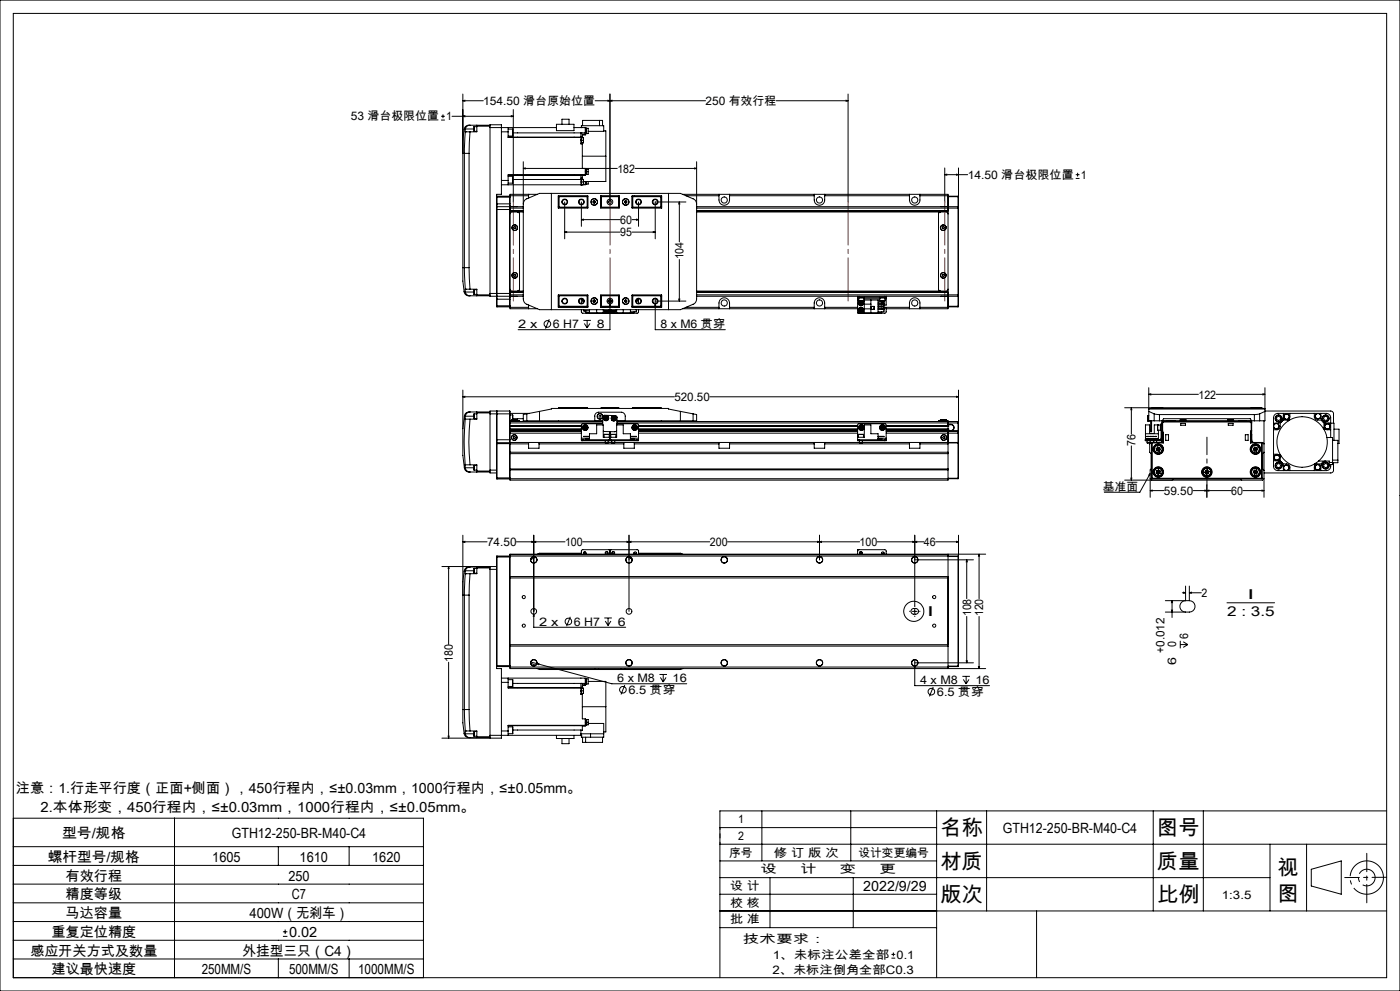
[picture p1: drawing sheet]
<svg xmlns="http://www.w3.org/2000/svg" width="420mm" height="297mm" viewBox="0 0 420 297" stroke-linecap="round" stroke-linejoin="round" font-family="sans-serif">
<g fill="none" stroke="#000" stroke-width=".3">
<path d="M0 0h420v297h-420zM4 4h412v289h-412zM132.3 36h1.2M132.3 34.9h1.2M132.9 34.3v1.1M135.6 34.9h18.4M138.9 30.2l.6-.1v.2zM138.9 34.9l.6-.2v.3zM138.9 30.2h6.1M138.9 28.2v52M139.2 38.8l-.3 3.1v4.1h.4M139.2 38.8h.4"/>
<path d="M139.6 38.8v.7M139.6 39.5l-.3 6.5M139.6 39.5h.1M139.6 39.5h1.4M139.6 38.7v.1M139.6 38.7h2.6M141 37.5a1.5 1.5 0 0 0-1.8 1.3M141 39.5l-.3 6.5M141 37.5a1.37 1.37 0 0 0-1.4 1.2M141 37.5h6M142.2 38v1.4M142.2 38h.9"/>
<path d="M142.2 39.4h.9M143.1 37.5v.3M143.1 37.8v1.7h-2.1M143.1 37.8h3.9M147 38.2v-.8h3.4v20.8h-1.4v30.6M147 38.2v49.7M147 38.2h19.9M150.4 39.5h2M152.4 39.5v1.7h22.1v1.7h-.2M152.4 38.2v1.3M152.4 38.7h1.4M153.4 34.7l.6 .2-.6 .1z"/>
<path d="M153.8 38.7v2.1M153.8 39.8h21.8M154 32.8v27.7M166.9 37.2h5.3v2h-5.3zM168.6 37.2v-1.5h2.1v1.5M172.2 38.2h3.4v1.6M174.3 39.8h.1M174.3 39.8v1.3M174.3 38.2h.1M174.4 38.2v-.5h6.7v1.7h-4.6M174.8 37.7v-1.6h6v1.6M175.6 39.8v.4"/>
<path d="M175.6 38.4h.3v1.7M175.7 38.4l-.1 1.7M175.9 38.4h.6v1.6l-.8 .1M179.8 36.1v1.6M181.1 39.2h.7v7.6M182.4 30.1l.6 .1-.6 .1zM183 30.2l.6-.1v.2zM183 28.2v32.3M211.7 30.2h-33.2M232.9 30.2h21.5M253.8 30.1l.6 .1-.6 .1zM254.4 28.2v32.3"/>
<path d="M139.3 46h1.4M139.3 46v34.2M140.7 46v34.2M149 59.1h4M149.1 58.8v3.1M149.1 58.8h3.8M149.1 58.8l-.1 .1M150.4 54.1h2M152.4 54.1v1.3M152.4 40.8h1.4M152.4 54.9h1.4M152.4 52.8h1.4"/>
<path d="M152.4 52.5h23.2M152.4 41.1h21.9M152.9 58.8v3.1M152.9 58.8l.1 .1M153 58.7h5.6M153.8 52.8v2.1M153.8 53.8h20.5M157 50.5l.6-.2v.3zM157 48.5v41.5l.7 1 4.2 1.8h42.2l4.4-2 .5-1.2v-41.1M157 50.5h28.2M158.6 58.2v1.1M161.2 58.2h-8.2v3.7"/>
<path d="M165.4 58v34.8M167.5 58.7h8.9v3.6h-8.9zM167.6 58.8v3.5M167.6 58.8h8.8M167.6 58.8l.1 .1M167.7 58.9v3.2M167.7 58.9h8.4M174.3 41.1v.9M174.3 42v1.1h.4M174.3 52.5h.1M174.3 52.5v1.3M174.3 53.8v1.6"/>
<path d="M174.3 53.7h.2v1.7M174.3 55.4h.1M174.3 42h.7M174.3 53.4h.4M174.3 41h.4M174.3 54.5h.7M174.5 41.3h.5v.7M174.5 53.8h.5v.7M174.7 42.8v.3M174.7 53.4v.4M174.7 41v.3M174.7 43.1v7.4"/>
<path d="M174.7 55.3v.1M174.7 46.8h7.1M175 42v.8h-.5M175 54.5v.8M175.6 50.5v2M175.6 50.6h.3v1.7l-23.5 .1v1.7M175.6 52.5l-.9 .1v.8M175.6 40.2h-.9v.8M175.6 40.2v.3h-.9M175.6 54.4v1h-25.2M175.6 51.5h.9M175.7 50.6v1.7"/>
<path d="M175.7 54.4l-.1 .8M175.9 50.7h.6v.8M175.9 54.4v.8M176.1 58.9v3.2M176.1 58.9l.2-.1v3.4l-.2-.1M176.5 51.5v.7h-.6M176.5 54.4v.8h-.8M180.2 58.7l.1 .1M180.2 58.7h5.6v3.6h-5.6zM180.2 58.8h5.6M180.3 58.8v3.4l.1-.1M180.3 58.8l.1 .1"/>
<path d="M180.4 58.9v3.2M180.4 58.9h5.2M181.8 46.8v7.6h-6.8M185.6 58.9l.1-.1v3.4l-.1-.1M185.6 58.9v3.2M189.6 58.7h8.9v3.6h-8.9zM189.6 58.8h8.8M189.8 58.9l-.1-.1v3.4l.1-.1M189.8 58.9v3.2M189.8 58.9h8.5M190.3 58.7v.1M190.5 50.5h18.5"/>
<path d="M198.3 58.9v3.2M198.4 58.8v3.5M198.4 58.8l-.1 .1M200.6 58v34.8M204.8 58.2h79.6v34.3h-18.5M205.8 58.7h9.9M208.4 50.3l.6 .2-.6 .1zM215.7 58.2a3.2 3.2 0 0 0 .4 2.9 1.6 1.6 0 0 0 1.8 .3 1.6 1.6 0 0 0 1-1.5v-1.7M218.9 58.7h25.4M244.3 58.2a3.2 3.2 0 0 0 .4 2.9 1.58 1.58 0 0 0 1.7 .3 1.58 1.58 0 0 0 1-1.5v-1.7M247.4 58.7h25.4M272.8 58.2a3.2 3.2 0 0 0 .5 2.9 1.58 1.58 0 0 0 1.7 .3 1.58 1.58 0 0 0 1-1.5v-1.7"/>
<path d="M276 58.7h8.4M283.4 52.3l.6-.1v.3zM283.4 52.3h6.9M283.4 50.3v10.2M284.4 58.8h3M284.4 58.9h3M286.9 52.2l.6 .1-.6 .2zM287.4 58.8v.1M287.4 58.9v3M287.5 50.3v11.8M322.7 53.5h1.1M322.7 52.3h1.1"/>
<path d="M323.3 51.8v1.1M149 62.8h4M149 61.1h4M149.1 61.9v26.9M149.1 61.9h3.8M149.1 61.9l-.1 .2M152.9 61.9v26.9M152.9 61.9l.1 .2M153 61.9v.2M153 62.1v.7M153 62.8v25.1M153 61.9h4"/>
<path d="M153 63.2h4M153 62.4h4M153.4 61.9h1.7M154.3 67.9l.5 .4-.2 .2h-.4l-.1-.3zM155.3 63.5l.3 .1 .3 .5v22.6l-.6 .5M157 63.5h-3.5l-.4 .2-.1 .4M157 61.1l.3-.9 .4-.5 4.2-1.7h42.2l4.1 1.7 .5 .5 .3 .9M167.5 61.9h.1M167.7 62.1l-.1 .1h8.8M167.7 62.1h8.4M169.4 69.6l.6-.2v.3zM169.4 60.5v11.1"/>
<path d="M169.4 69.6h16.7M174.4 65.8l.6-.1v.3zM174.4 60.5v7.3M174.4 65.8h11.7M178 60.4v.3M178 60.7l.3 .2M178.3 60.2l.3 .2M178.3 60.2l-.3 .2M178.5 60.7l-.2 .2M178.6 60.4l-.1 .3M180.2 62.2h5.6M180.4 62.1h5.2"/>
<path d="M187.4 60.4v.3M187.4 60.7l.3 .2M187.7 60.2l.3 .2M187.7 60.2l-.3 .2M188 60.4v.3M188 60.7l-.3 .2M189.6 65.8h2M189.6 69.6h7M189.8 62.1h8.5M191 65.7l.6 .1-.6 .2zM191.6 60.5v7.3M196 69.4l.6 .2-.6 .1z"/>
<path d="M198.3 62.1l.1 .1h-8.8M198.4 61.9h.1M203.8 60.5l.1 .6h-.3zM203.8 60.5v12M203.8 77.8v12.4M205.8 60.5h-9.2v11.1M209 63.5h75l.3 .2 .1 .4M209 61.9h78.4M209 63.2h75.4M209 62.4h78.4M282.1 63.5l-.3 .1-.2 .5v22.6l.5 .5M282.3 61.9h1.7"/>
<path d="M282.9 67.9l.4 .4-.2 .2h-.3zM287.4 62.4h.1M287.4 61.9v.5M287.4 61.9l.1 .2M287.4 62.4v26M287.5 62.1v.3M287.5 62.4v26M138.9 80.2v4l.3 3.2M138.9 80.2h.4M139.2 87.4a1.44 1.44 0 0 0 1.8 1.2M139.3 80.2l.3 6.5M139.3 80.2h1.4"/>
<path d="M139.6 87.3l-.4 .1M139.6 87.3v.2M139.6 86.7h.1M139.6 86.7h1.4M139.6 86.7v.6M139.6 87.5a1.36 1.36 0 0 0 1.4 1.1M139.6 87.5h2.6M140.7 80.2l.3 6.5M141 86.7h2.1v1.7M141 88.6h6M142.2 86.8v1.4M142.2 86.8h.9"/>
<path d="M142.2 88.2h.9M143.1 88.4v.2M143.1 88.4h3.9M147 87.9v.9h2M147 87.9h6M149 88.8v.9M149 89.7l.1 2.3M149 88.7l.1 .1M149 89.7h4M149 91.6h4M149.1 88.8v3.2M149.1 88.8h3.8"/>
<path d="M149.1 92h3.8M152.9 88.8v3.2M153 86.7l.5 .5h3.5M153 88.7v.1M153 87.9v.8M153 88.8v3.7h8.2M153 87.5h4M153 88.8h4M153 92.1h5.6M153 88.4h4M153 88.7l-.1 .1M153 91.9l-.1 .1"/>
<path d="M153 87.6h4M153.4 88.8h.1M153.5 88.8h1.6M154.1 82.4l.2-.2 .4 .1v.3l-.2 .2-.3-.1zM155.1 88.8h.1M158.6 91.4v1.1M164.8 95.7l-1.1 2.8M167.5 88.8h.1M167.5 88.4h8.9v3.6h-8.9zM167.6 88.4v3.6M167.6 92h8.8M167.7 88.6h8.4"/>
<path d="M167.7 91.8h8.4M167.7 88.6v3.2M167.7 91.8l-.1 .2M174.4 92.8v.7l.4 .4 8-.1M174.4 89.5v1.4M174.8 90.2h.1M174.8 90.2h.3zM174.8 89.6v.6M175 96h2.3M175 92.8l.1 .4h1.7M175 92.8l.1 .2M175.1 92h.1"/>
<path d="M175.1 90.3v.2M175.2 93.2h.4M175.3 96.9l.8 1.4M175.8 92h.1M175.8 93.2v.5h1M176.1 88.6v3.2M176.1 88.6l.2-.1v3.5l-.2-.2M176.1 96v2.3M176.4 88.5h-8.8l.1 .1M176.8 92.8v1h12.3v-1M177 96.9l-.9 1.4M178 90.1v.3"/>
<path d="M178 90.4l.3 .2M178.3 89.9l.3 .2M178.3 89.9l-.3 .2M178.5 90.4l-.2 .2M178.6 90.1l-.1 .3M179 92.8v1M180.2 88.4h5.6v3.6h-5.6zM180.2 92h5.6M180.2 88.5h5.6M180.3 92h-.1M180.4 88.6l-.1-.1v3.5M180.4 88.6h5.2"/>
<path d="M180.4 91.8h5.2M180.4 88.6v3.2M180.4 91.8l-.1 .2M180.7 92h.1M180.9 92h.1M181 92.8v1M181.1 93.1h1.5M181.1 92.8v.3M181.4 92h.1M181.7 93.1l.2 .2M181.9 93.1v.2M182.2 93.1l.1 .1"/>
<path d="M182.3 93.2l-.4 .1M182.3 93.1v.1M182.6 90.2h.1M182.6 90.4l.1 .2M182.6 93.1h.1M182.6 90v.2M182.6 92.8v.3M182.7 89.9h.6M182.8 92.8a.78 .78 0 0 1-.7 .8 .78 .78 0 0 1-.8-.5M183 91.1l.1 .6h-.3zM183 89.4v9.4h-27.6M183.4 93.1h.1"/>
<path d="M183.4 90.2h.1M183.4 93.1h1.5M183.4 90v.2M183.4 92.8v.3M183.4 90.4l-.1 .2M183.7 93.1l.3 .2M184 93.1v.2M184.3 93.1l-.3 .2M184.6 92h.1M184.7 93.1a.75 .75 0 0 1-.9 .5 .75 .75 0 0 1-.6-.8 .76 .76 0 0 0 .6 .8 .76 .76 0 0 0 .9-.5M184.9 93.1h.1M184.9 92.8v.3"/>
<path d="M185 92.8v1M185.1 92h.1M185.6 88.6l.1-.1v3.5l-.1-.2M185.6 88.6v3.2M187 92.8v1M187.4 90.1v.3M187.4 90.4l.3 .2M187.7 89.9l.3 .2M187.7 89.9l-.3 .2M188 90.1v.3M188 90.4l-.3 .2M189.6 88.4h8.9v3.6h-8.9z"/>
<path d="M189.6 92h8.8M189.6 88.5h8.8l-.1 .1M189.8 88.6l-.1-.1v3.5l.1-.2M189.8 88.6h8.5M189.8 91.8h8.5M189.8 88.6v3.2M190.2 92h.1M190.2 93.4v.3h-1.1M190.3 92h.1M190.9 90.2h.3M190.9 92h.1M190.9 92.8v.6h-1.8"/>
<path d="M190.9 92.8v.2M191.2 90.2h.1M191.2 89.6v.6M191.6 92.8v.7l-.4 .4-8-.1M191.6 89.5v1.4M196.6 91.1l.1 .6h-.3zM196.6 89.4v9.4h21M196.6 90.2h9.2M198.3 88.6v3.2M198.3 91.8l.1 .2M198.4 88.4v3.6M198.4 88.8h.1"/>
<path d="M203.6 89.6h.3l-.1 .6zM204.8 92.5h52.5M205.8 92.1h9.9M209 87.5h75.4M209 88.8h78.4M209 88.4h78.4M209 87.6h75.4M215.7 92.5a3.2 3.2 0 0 1 .4-2.8 1.58 1.58 0 0 1 1.8-.4 1.58 1.58 0 0 1 1 1.5v1.7M218.9 92.1h25.4M244.3 92.5a3.2 3.2 0 0 1 .4-2.8 1.56 1.56 0 0 1 1.7-.4 1.56 1.56 0 0 1 1 1.5v1.7M247.4 92.1h9.9M257.3 89.1h.4"/>
<path d="M257.3 89.1v.4M257.3 89.5v4.3h6.1v-3.9h-4.2M257.3 88.8v.3M257.3 89.9h.3M257.3 89.5h.3M257.6 89.1v.2h1.7v-.2M257.6 90.2h1M257.6 89.3v.9M257.7 88.8v.3M257.7 89.1h7.7M257.9 91l.3 .3M257.9 92.7l.1 .4"/>
<path d="M257.9 92.7l.4 .1M257.9 90.2a.77 .77 0 0 0-.3 1 .77 .77 0 0 0 1 .4 .77 .77 0 0 0 .4-1M257.9 90.6v.4M257.9 90.6l.4 .3M258 93.1l.3 .2M258 90.2a.75 .75 0 0 0-.4 1 .75 .75 0 0 0 1 .3 .75 .75 0 0 0 .4-.9M258.2 92.4l.4 .2M258.2 92.4l-.3 .3M258.2 92.4l.1 .9M258.3 90.9l.3 .2M258.3 90.9l-.1 .4M258.3 92.8l.4 .2"/>
<path d="M258.3 92.8l-.3 .3M258.3 90.4l-.4 .2M258.3 90.4l.4 .3M258.3 90.4v.5M258.6 90.2l.4 .4M258.6 90.2h.6M258.6 92.6l.1 .4M258.6 92.6l-.3 .2M258.6 91.1l-.4 .2M258.7 90.7l-.1 .4M258.7 90.7l-.8 .3M258.7 93l-.4 .3"/>
<path d="M259.2 89.3v.9M259.2 89.5h4.7M259.3 89.9v3.9M259.3 92.6h2M259.3 91.2h2M261.3 89.9v3.9M261.3 91.8h1v.9h-1zM261.4 91.9h.8v.8h-.8M263.4 90.6h1.8v.4M263.4 91.3h1.8v.4h-1.8M263.4 92h1.8v.4h-1.8M263.4 92.7h1.8"/>
<path d="M263.4 91h1.8M263.4 90h.5M263.8 89.1v.2h1.7M263.9 90.2h.1M263.9 90.2h.8M263.9 89.3v.9M264.5 92.4v.3l.3-.2 .4 .2M264.5 90.2v.4M264.5 91.7v.3M264.5 93.4v.3h-1.1M264.7 90.6h.3M264.7 90.2h.8"/>
<path d="M264.8 92.5h.1M265.2 91a.35 .35 0 0 1-.4 .2 .35 .35 0 0 1-.3-.2v.3M265.2 90.8v.2M265.2 92.8v.2M265.2 92.3h.7v1.2l-.4 .4-8-.1M265.2 92.7v.7h-1.8M265.2 92.1h7.6M265.4 89.1h.5M265.4 88.8v.3M265.5 89.3v.9M265.5 89.5h.4M265.6 89.1l-.1 .2"/>
<path d="M265.9 89.1v.4M265.9 88.8v.3M265.9 89.5v1.9h-.7M272.8 92.5a3.2 3.2 0 0 1 .5-2.8 1.56 1.56 0 0 1 1.7-.4 1.56 1.56 0 0 1 1 1.5v1.7M276 92.1h8.4M282.3 88.8h.1M282.3 88.8h1.7M282.7 82.4l.2-.2 .3 .1 .1 .3-.3 .2zM284 88.8h.1M284.4 86.7l-.4 .5h-75M284.4 91.8h3M284.4 92h3"/>
<path d="M287.4 88.4h.1M287.4 88.4v.4M287.4 91.8h.1M287.4 91.8v.2M287.4 88.8v3M287.5 88.4v.2M287.5 88.6l-.1 .2M287.5 91.8l-.1 .2M287.5 88.6v3.2M138.9 118.9l.6-.1v.3zM138.9 116.9v11.6M138.9 118.9h63.4"/>
<path d="M212.9 118.9h74.6M286.9 118.8l.6 .1-.6 .2zM287.5 116.9v26.4M344.6 118.2l.6-.2v.4zM344.6 116.2v9.9M344.6 118.2h14.9M364.8 118.2h14.7M378.9 118l.6 .2-.6 .2zM379.5 116.2v9.9h-1.6M138.9 128.5v8l.4 3.7M139.3 124.7h.1M139.3 124.7l.3 .1"/>
<path d="M139.3 124.7l-.4 3.8M139.6 125.6a74.7 74.7 0 0 0 0 13.7M139.6 125.6h1.4M139.6 139.3v.9M139.6 124.8v.8M139.6 124.7v.1M139.6 124.7h2.6M141 123.5h-.2a1.43 1.43 0 0 0-1.5 1.2M141 125.6a66.6 66.6 0 0 0 0 13.7M141 139.3h-1.4M141 123.5a1.44 1.44 0 0 0-1.4 1.2M141 139.3h2.1v1.9"/>
<path d="M141 123.5h6M142.2 124.7v.8M142.2 139.5v.7M142.2 124v.7M142.2 139.5v1.4M142.2 124v1.5M142.2 139.5h.9M142.2 124h.9M142.2 125.5h.9M143.1 123.5v.3M143.1 123.8h3.9M143.1 123.8v1.8h-2.1"/>
<path d="M147 124h6M147 124v16.9M149 123.2v9.5M149 123.3l.1 9.4M149 132.7l.1 10.8M149 131.8h4M149 133h4M149.1 132.7v10.8M149.1 132.7h3.8M149.1 132.7h-.1M152.9 123.2h-5.9v.8M152.9 123.2v9.5"/>
<path d="M152.9 123.2l.1 .8M152.9 132.7v10.8M152.9 132.7h.1M153 129.1v.2M153 124v2.7M153 129.3v2.5M153 126.1h.6M153 131.8v.8M153 124.4h.8M153 133h5.6M153 135.5h131.4M153 126.7v2.4"/>
<path d="M153 132.6h5.6M153 136h131.4M153 126.3h27.8M153 128.6h21.4M153 127.7h21.4M153 123.9h5.8M153 126.7h27.8M153 129.3h21.4M153 129.1h21.4M153 129.8h21.4M153.6 125.8h.1M153.6 126.1h2.3v.2"/>
<path d="M153.6 125.9h1.4M153.6 125.9v.4M153.6 126.1h1.6M153.6 125.8h1.3M153.8 124.4v1.4M153.8 125.5h3.2M154 130.9l.6 .1v.3h-.6zM154.9 125.8l.4 .1M155 125.9h.3M155.3 125.9v.4M158 126.1h20.4v-1.4a1.14 1.14 0 0 1 1.2-1.2h6.8a1.21 1.21 0 0 1 1.2 1.2v1.4h20.3M158 124l-1 .2v1.9h1"/>
<path d="M158 124v2.1M158.6 132.6h3.1M158.6 132.6v1.7h3.1v-1.7M161.7 133h25.4M161.7 132.6h19.9M161.9 123.3v2.8M167.6 122.3h8.7M167.6 122.3v.1M167.6 126.1v.2M174.4 128.7h-21.4h21.4M174.4 127.6h-21.4l21.4 .1M174.4 131.8v.3h.4"/>
<path d="M174.4 131.8h.4M174.4 131.3v.5M174.4 131.3h2.4M174.8 131.8h7.8M174.8 132.1h7.8M174.8 131.8v.3M175.2 127.9v.5M175.2 128.4l.4 .2M175.2 127.9l.4 .3M175.5 127.7l.4 .2M175.5 127.7l-.3 .2M175.5 127.7l.1 .5"/>
<path d="M175.6 128.2l.3 .1M175.6 128.2l-.4 .2M175.6 128.2v.4M175.9 128.3l-.3 .3M175.9 127.9v.4M175.9 127.9l-.3 .3M176.3 122.3v.1M176.8 131.8v-1.8h2.2v-2.7h2v3.8h4v-3.8h2v2.7h2.1v1.8M176.8 131.4h-1v.2h1M176.8 130.8h-1.7h1.7M178.4 126h2.4M180.3 122.3h5.4"/>
<path d="M180.3 122.3v.1M180.8 127l-6.2 .1-.2 .2v4M180.8 127.3l.1-2.4 .4-.4 3.5 .1 .3 .4v2.3M181.2 130.2h1.6M181.2 130.2v.9M181.4 125.2l.1 .4M181.4 125.2l.5 .1M181.5 125.6l.5 .1M181.6 132.7h.8M181.6 132.1v.6M181.8 124.9l-.4 .3M181.8 124.9l.3 .1"/>
<path d="M181.8 124.9l.1 .4M181.9 125.3l-.4 .3M181.9 125.3l.1 .4M181.9 125.3l.3 .1M182.1 125l.1 .4M182.1 125l-.2 .3M182.2 125.4l-.2 .3M182.4 132.1v.6M182.4 132.6h1.2M182.6 131.8h.8M182.6 132.1h.4M182.6 131.8v.3"/>
<path d="M182.8 130.2h.1M182.7 130.2h-1.5M182.8 130.2v.9M183 132.1h.4M183 129.4v2.7M183.2 130.2h.1M183.2 130.2h1.5M183.2 130.2v.9M183.4 131.8h7.7M183.4 132.1h7.7M183.4 131.8v.3M183.6 132.7h.8"/>
<path d="M183.6 132.1v.6M183.7 125.3l.1 .4M183.7 125.3l.4 .1M183.8 125.7l.5 .1M184 125l-.3 .3M184 125l.4 .1M184 125l.1 .4M184.1 125.4l.2 .4M184.1 125.4l.4 .1M184.4 132.1v.6M184.4 132.6h2.7M184.4 125.1l.1 .4"/>
<path d="M184.4 125.1l-.6 .6M184.5 125.5l-.2 .3M184.7 130.2h.1M184.7 130.2v.9M185 129l-.5 .4-3.5-.2M185.1 127l6.3 .1 .2 .2v4M185.1 126.3h102.3M185.1 126h2.5M185.1 126.7h102.3M185.7 122.3v.1M187.1 132.6h3.2M187.1 132.6v1.7h3.2v-1.7"/>
<path d="M189.1 131.4h1.1v.2h-1.1M189.1 130.8h1.8h-1.8M189.1 131.3h2.5M189.7 122.3h8.7M189.7 122.3v.1M190 128l.1 .4M190 128l.8 .3M190.1 128.4l.4 .2M190.3 133h25.4M190.3 132.6h25.4M190.4 127.7l.4 .2M190.4 127.7l-.4 .3"/>
<path d="M190.4 127.7l.1 .9M190.8 127.9v.4M190.8 127.9l-.7 .5M190.8 128.3l-.3 .3M191.1 131.8h.5M191.1 131.8v.3M191.6 131.8v.3h-.5M191.6 131.3v.5M191.6 128.7h65.7M191.6 127.7h65.7M191.6 128.6h65.7M191.6 129.3h65.7"/>
<path d="M191.6 129.1h65.7M191.6 129.8h65.7M191.6 127.6h65.7M198.4 122.3v.1M198.4 126.1v.2M204.1 123.3l-3.5-.7v-.2h-35.2v.2l-7.4 1.4M204.1 123.3v2.8M204.1 123.3l3.8 .7M207.9 124l1.1 .2v1.9h-1.1M207.9 124v2.1M215.7 132.6h3.2M215.7 132.6v1.7h3.2v-1.7"/>
<path d="M218.9 133h25.4M218.9 132.6h25.4M244.3 132.6h3.1M244.3 132.6v1.7h3.1v-1.7M247.4 133h25.4M247.4 132.6h10.4M257.3 131.8h.4M257.3 131.1h2v-3.8h2v2.7h2.1v1.8M257.5 130.2h1.5M257.5 130.2v.9M257.7 131.8h7.7M257.7 131.8v.3"/>
<path d="M257.7 132.1h7.7M257.8 132.7h.9M257.8 132.1v.6M258 128.3l.3 .3M258.1 127.8l-.1 .5M258.1 127.8l.3 .4M258.4 128.2l-.4 .1M258.4 128.2l.3 .2M258.4 128.2l-.1 .4M258.5 127.7l.3 .3M258.5 127.7l-.4 .1M258.5 127.7l-.1 .5"/>
<path d="M258.7 132.1v.6M258.7 132.6h14.1M258.7 128.4l-.4 .2M258.8 128l-.1 .4M258.8 128l-.4 .2M259 130.2v.9M263.4 131.4h1.1v.2h-1.1M263.4 130.8h1.8h-1.8M263.4 131.3h2.5M264.3 128v.4M264.3 128l.8 .3M264.3 128.4l.4 .2"/>
<path d="M264.7 127.7l.3 .2M264.7 127.7l-.4 .3M264.7 127.7v.9M265 127.9l.1 .4M265 127.9l-.7 .5M265.1 128.3l-.4 .3M265.4 131.8h.5M265.4 131.8v.3M265.9 127.6l18.5 .1M265.9 131.3v-4l-.3-.2-7.9-.1-.4 .3v4.8h.4M265.9 131.8v.3h-.5M265.9 131.3v.5"/>
<path d="M265.9 128.7h18.5M265.9 127.7h18.5M265.9 128.6h18.5M265.9 129.3h21.5M265.9 129.8h21.5M272.8 132.6h3.2M272.8 132.6v1.7h3.2v-1.7M276 133h8.4M276 132.6h11.4M282.1 126.1h2.3v3M282.1 126.1h-.5v.2M282.1 125.9h1.7"/>
<path d="M282.1 125.9v.4M282.2 125.8h.1M282.2 126.1h1.6M282.2 125.8l1.6 .1M283 130.8l.4 .1 .1 .3-.3 .2h-.3l-.1-.3zM283.8 125.9v.4M284.4 128.7h-18.5M284.4 129.1v14.8h-131.4v-11.3M284.4 128.7h.1M284.4 127.7h.1M284.4 129.1h.1M284.4 132.7h3"/>
<path d="M284.4 127.2h.9M284.4 127.3h.9M284.4 129.1h3M285.3 127.2a.99 .99 0 0 1 .9 .9 .99 .99 0 0 1-.7 1M285.3 127.3a.88 .88 0 0 1 .9 .9 .88 .88 0 0 1-.9 .8M285.3 127.2v.1M285.3 129v.1M285.3 129l-19.4 .1M287.4 132.6v.1M287.4 126.3v.4M287.4 129.1h.1M287.4 129.1v.2"/>
<path d="M287.4 129.3v.5M287.4 126.7v2.4M287.4 129.8v2.8M287.4 132.7v10.6M287.5 129.2l-.1 .1M287.5 129.1h.1M287.5 129.2l-.1 .6M337.4 122.2l41.2 .1M339.4 122.2l.1 .6h-.2zM339.4 122.2v7.9M339.4 133.6v10.3M343.6 130h3.9"/>
<path d="M343.7 131.4h3.8v.2h-3.8zM344 131.8h-.4v.3h.4M344 131.8h3.9M344 130.8h.7zM344 132.1h1.2M344 131.8v.3M344.1 132.7h.9M344.1 132.1v.6M344.3 124.7l.1 1.5M344.4 124.6l-.1 .1M344.4 124.6v1.6M344.4 124.6h.1"/>
<path d="M344.4 124.6h.2M344.6 122.4h34.9M344.6 122.6h34.9M344.6 123.3l1.7 .7M345 130.8h.4zM345 132.1v.6M345.2 132.1h.8M345.2 131.8v.3M345.2 128.9v.5h.3v-.5M345.2 128.9h.3M345.2 126.1v2.8M345.5 132.7h.2"/>
<path d="M345.5 122.3h3.4M345.5 122.3v.1M345.5 126.1v2.8M345.5 132.7v10.6M345.7 132.7h3.3M345.7 122.2l-.2 .1M345.7 132.7v10.6M345.7 130.8h.4zM346 131.8v.3M346 132.1h1.9M346.1 132.1v.5M346.3 124l1.5 .2"/>
<path d="M346.3 126.1h1.5M346.3 126.1l-1.9 .1M346.3 124v2.1M346.5 130.8h.4zM346.9 134.5l.2 .6M346.9 134.5l.6 .1M347 132.1v.5M347.1 135.1l.6 .1M347.3 127.4v1.5zM347.3 134l.6 .1M347.3 134l-.4 .5M347.3 134l.2 .6"/>
<path d="M347.3 128.9h.8M347.5 134.6l.2 .6M347.5 134.6l.7 .1M347.5 134.6l-.4 .5M347.5 127.3v.1M347.5 128.9v2.9M347.8 126.1h.9M347.8 124.2h28.5M347.8 124.2v1.9M347.9 131.8v.3M347.9 134.1l.3 .6M347.9 134.1l-.4 .5"/>
<path d="M348.1 127.4l-1.8-.1v2.6h-1.4v-2.6h-1.3v4.5M348.2 134.7l-.5 .5M348.3 127.3h-.2v1.7h.2M348.3 131.3l-.4 .5M348.3 131.3h.3M348.3 127.5h.4M348.3 127.5v3.8M348.6 131.5l-.7 .6M348.6 132l-.5 .6M348.7 130.3v1.7M348.7 127h-.4v.5M348.7 126.1l.4-.6h26l.4 .6"/>
<path d="M348.7 130.3h.1M348.7 132h.1M348.7 126.1v4.2M348.7 129.3l.1 .5M348.7 126h26.7M348.7 132l-.4 .6M348.7 126v.5M348.7 129.3v1M348.8 130.3h.1M348.8 129.2l.2 .6M348.8 129.1h.1M348.8 129.2l-.1 .1"/>
<path d="M348.8 129.1l-.1 .2M348.8 130.3v1.7M348.8 122.2l.1 .1M348.8 126.7v2.4M348.8 131.9v.1M348.8 129.8h.2M348.8 132.6l.2 .1M348.8 132.6h-3.5l-.4 .4v2.5l.4 .5v4.5l-.2 .3v8.2M348.8 129.8v2.8M348.9 122.3v.1M349 129.8v2.9M349.1 126.5l-.3 .2"/>
<path d="M349.1 126.3v.2M349.1 126.3l-.4 .3 .1 .1M349.1 126.3h26M349.1 126.5h26M349.7 130.3h.9v1.7h-.9zM350.2 126.3v-.2h.6v.2M352.5 126v.1M354 126l.1 .1M354 126h1.8M354 125.9h1.1M354 125.9v.1M354.2 126.9h1.4v.6h-1.4z"/>
<path d="M355.1 125.8l-1.1 .1M355.1 125.8l.7 .1M355.1 125.9h.7M355.8 126l-.1 .1M355.8 125.9v.1M368.3 126l.1 .1M368.3 126h1.8M368.3 125.9h1.2M368.3 125.9v.1M368.5 126.9h1.4v.6h-1.4zM369.4 125.8l-1.1 .1M369.4 125.8h.6"/>
<path d="M370 125.8l.1 .1M370.1 126l-.1 .1M370.1 125.9v.1M371.7 126v.1M373.3 126.3v-.2h.6v.2M373.6 130.3h.8v1.7h-.8zM375.1 126.5l.3 .2M375.1 126.3v.2M375.1 126.3l.3 .2v.2M375.1 129.8h.2M375.1 132.7h3.4M375.1 129.8v2.9"/>
<path d="M375.2 122.3h3.4M375.2 122.3v.1M375.3 131.9v.1M375.3 132.6l-.2 .1M375.3 132.6h3.5l.4 .4M375.3 129.8v2.8M375.3 130.3h.1M375.3 129.2l-.2 .6M375.3 129.2l.2 .1M375.3 130.3v1.7M375.3 130.3h.2M375.3 132h.2"/>
<path d="M375.4 129.1l-.1 .1M375.4 129.1l.1 .2M375.4 126.7v2.4M375.4 122.2l-.2 .1M375.4 126v.5M375.4 129.3v1M375.4 132l.4 .6M375.5 130.3v1.7M375.5 129.3l-.2 .5M375.5 132l.5 .6M375.5 126.1h.8M375.5 126.1v4.2"/>
<path d="M376 134.5l.2 .6M376 134.5l.6 .1M376.2 135.1l.7 .1M376.3 126.1h1.6M376.3 124.2v1.9M376.4 134l-.4 .5M376.4 134l.6 .1M376.4 134l.5 1.2M376.6 134.6l.7 .1M376.6 134.6l-.4 .5M377 134.1l.3 .6M377 134.1l-.4 .5"/>
<path d="M377.3 134.7l-.4 .5M377.9 124l-1.6 .2M377.9 124v2.1M378.5 132.7h.1M378.5 132.7v10.6M378.6 122.3v.1M378.6 132.7v10.6M379.2 126.1v22.9M379.2 135.5l-.4 .5v4.5l.4 .5M379.5 123.2h19.7a.84 .84 0 0 1 .8 .8v2.8M379.5 123.3l-1.6 .7M382.1 136.1h1.2l.5 .3 .3-.2"/>
<path d="M382.1 138l1.5 .2M382.1 127.8v12a1.33 1.33 0 0 0 1.3 1.2h2.4M383 125.1l.6-.4 .5 .4v.6l-.5 .3-.6-.3zM383.2 139h.7l.3 .6-.3 .5h-.7l-.3-.5zM383.6 138.2l.5 .1M383.6 138.2a2.09 2.09 0 0 1 1.4 2.6l.1 .2M384.1 138.3l.7 .7h1.2a1.02 1.02 0 0 1 1 1v1M384.3 136.6l-.2 .2v1.5M384.8 125.9l-.7 .8v1.1a.96 .96 0 0 1-1 1h-1M384.8 125.9h1.5l.2 .2M384.9 125.5l-.1 .4M384.9 125.5a2.09 2.09 0 0 1-2.6 1.4h-.2"/>
<path d="M385.1 123.9l-.2 1.6M386 124.1a.83 .83 0 0 0-.9 .8 .83 .83 0 0 0 .9 .8M386 124.1a.83 .83 0 0 1 .8 .8 .83 .83 0 0 1-.8 .8M387 123.9v1.2l-.3 .5 .2 .3M394.3 123.9v1a.97 .97 0 0 0 1 1h1.1M394.4 139l.2 .3-.3 .5v1.2M394.8 138.8l.1 .2h1.5M395.3 123.9h-11.9a1.33 1.33 0 0 0-1.3 1.3v2.4M395.3 139.2a.85 .85 0 0 0-.8 .8 .85 .85 0 0 0 .8 .9M395.3 139.2a.85 .85 0 0 1 .9 .8 .85 .85 0 0 1-.9 .9M395.3 139.2a.86 .86 0 0 0-.9 .8 .86 .86 0 0 0 .9 .9M395.4 123.9a.79 .79 0 0 0-.8 .8 .79 .79 0 0 0 .8 .8"/>
<path d="M395.4 123.9a.79 .79 0 0 1 .8 .8 .79 .79 0 0 1-.8 .8M395.4 123.9a.85 .85 0 0 0-.8 .8 .85 .85 0 0 0 .8 .9M395.4 123.9a.85 .85 0 0 1 .9 .8 .85 .85 0 0 1-.9 .9M395.5 123.9h2.4a1.33 1.33 0 0 1 1.3 1.3v5.9M395.6 138.1v.1M396.2 123.9l.3 2M396.4 139l-.2 2M396.4 125.9l.8 .8M397 126.6l.6 .1M397.1 139.2l.6-.3 .6 .3v.7l-.6 .3-.6-.3zM397.2 128.7l.3-.2 .5 .3h1.2M397.2 126.7h.4"/>
<path d="M397.2 126.7v1.5l-.2 .1M397.3 127.8a.86 .86 0 0 0 .9 .9 .86 .86 0 0 0 .9-.9M397.4 127.8a.85 .85 0 0 0 .8 .9 .85 .85 0 0 0 .9-.9M397.4 127.8a.85 .85 0 0 1 .8-.8 .85 .85 0 0 1 .9 .8M397.4 124.8h.6l.4 .6-.4 .6h-.6l-.3-.6zM397.6 126.7l1.6 .2M397.7 138.2a1.36 1.36 0 0 0-1.3 .8M398.1 131.1h1.7v8.1h-1v-1h-3.2M398.3 126.8h1.9v5.2M398.8 138.6h1M399.2 139.2a1.39 1.39 0 0 1-1.3 1.8h-11.9M399.8 132h1.6v6.7h-1.6"/>
<path d="M399.8 137.9h1.6M400 138.7v2.2a.84 .84 0 0 1-.8 .8h-20M400.2 128.6h1.5v4.3h-.3M139.3 140.2a1.44 1.44 0 0 0 1.7 1.3M139.3 140.2h.1M139.6 140.2a1.39 1.39 0 0 0 1.4 1.3M139.6 140.2h-.3M139.6 140.2h.1M139.6 140.2h2.6M141 141.5h6M142.2 140.2v.7M142.2 140.9h.9"/>
<path d="M143.1 141.2v.3M143.1 141.2h3.9M147 140.9v.8h2M147 140.9h2M149 143.2h4M149.1 143.5h3.8M153 143.5h134.4M153 140.8h131.4M153 140.5h131.4M153 143.4l-.1 .1M284.4 143.3h3M287.4 143.3h.1"/>
<path d="M287.4 143.3v.2M287.5 143.3l-.1 .2M339.3 143.3h.2l-.1 .6zM345.1 141.9l-.2 .6-.3-.1zM345.1 141.9l-3.2 5.6h-10.6M345.1 143.5l.4 .4M345.1 147l.6-.1v.3zM345.1 147h4M345.5 143.3h.2M345.5 143.3l.2 .2M345.7 143.3v.2M345.7 143.5h32.8"/>
<path d="M345.7 143.3h32.8M346.9 141.7l.5 .4M347 141.1l-.1 .6M347 141.1l.5 .4M347.5 141.5l-.6 .2M347.5 141.5l-.1 .6M347.5 141.5l.5 .4M347.6 140.8l-.6 .3M347.6 140.8l.5 .4M347.6 140.8l-.1 .7M348 141.9l-.6 .2M348.1 141.2l-.1 .7"/>
<path d="M348.1 141.2l-.6 .3M352 143.5h20.1M352.1 143.5l-.5 .4M361.4 141.6l.4 .5M361.5 146.9l.6 .1-.6 .2zM361.6 141l-.2 .6M361.6 141l.5 .5M362.1 141.5l-.7 .1M362.1 141.5l.4 .5M362.1 147l.6-.1v.3zM362.1 145.3v3.7M362.3 140.8l.4 .5"/>
<path d="M362.3 140.8l-.7 .2M362.3 140.8l-.5 1.3M362.5 142l-.7 .1M362.7 141.3l-.2 .7M362.7 141.3l-.6 .2M369.4 147h-11.4M372.1 143.5l.4 .4M372.9 147h6.3M376 141.5l.3 .6M376.3 140.9l-.3 .6M376.3 140.9l.3 .6M376.6 141.5l-.3 .6"/>
<path d="M376.6 141.5l.4 .5M376.9 140.9l.4 .5M376.9 140.9h-.6M376.9 140.9l-.3 .6M377 142l-.7 .1M377.3 141.4l-.3 .6M377.3 141.4l-1.3 .1M378.5 143.3v.2M378.5 143.3h.1M378.6 146.9l.6 .1-.6 .2zM378.6 143.3l-.1 .2M379.2 143.5l-.4 .4h-41.4"/>
<path d="M134.6 169.8l.1 .6h-.3zM134.6 169.8v23.3M138.9 162.4l.6-.2v.4zM138.9 160.4v52.3M138.9 162.4h7.2M139.2 171.2l-.3 3.2v4h.4M139.2 171.2h.4M139.3 178.4h1.4M139.3 178.4v34.3M139.6 171.2v.7M139.6 171.9l-.3 6.5M139.6 171.9h.1"/>
<path d="M139.6 171.9h1.4M139.6 171.1v.1M139.6 171.1h2.6M140.7 178.4v34.3M141 169.9a1.49 1.49 0 0 0-1.8 1.3M141 171.9l-.3 6.5M141 169.9a1.42 1.42 0 0 0-1.4 1.2M141 169.9h6M142.2 170.4v1.4M142.2 170.4h.9M142.2 171.8h.9M143.1 169.9v.3"/>
<path d="M143.1 170.2v1.7h-2.1M143.1 170.2h3.9M147 169.8v.8M147 170.6v49.8M147 170.6h2M149 169.8h-16.4M149 167h4M149.1 166.6l-.1 33.8h1.4v20.8h-17.8M149.1 166.6v33.2M149.1 166.6h3.8M152.9 166.6v33.2M152.9 166.6l.1 .1"/>
<path d="M153 172.8h131.4M153 173.2h131.4M153 166.6h134.4M153 166.2h131.4M154.9 162.4h14.6M159.5 162.2l.6 .2-.6 .2zM160.1 162.4l.6-.2v.4zM160.1 160.4v27.6h27.6M160.7 167l-1.5 .7M174.4 166.1v-1l.4-.4h7.8l.4 .5 .3-.5h7.9l.4 .4v1M174.4 165.8h-12.5l-.7 .3M174.8 162.4h38.1"/>
<path d="M175 165.8h.1M175.1 165.6v.2M175.1 165.9h.7M175.2 165.4h.4M175.3 166.1a.36 .36 0 0 1-.2-.6 .36 .36 0 0 1 .6 0 .36 .36 0 0 1-.2 .6M175.8 165.6v.2M181.7 166.1a.44 .44 0 0 1 0-.7 .44 .44 0 0 1 .6 0 .44 .44 0 0 1-.1 .7M182.8 164.8h.4M183 164.8v1.3M183.7 166.1a.43 .43 0 0 1 0-.7 .43 .43 0 0 1 .6 0 .43 .43 0 0 1 0 .7M188.1 162.2l.6 .2-.6 .2zM188.7 166.9l.3 .3 .5 .1"/>
<path d="M188.7 162.4l.6-.2v.4zM188.7 160.4v22.8M189.1 167v.3M190.2 165.6v.2M190.2 165.9h.7M190.5 166.1a.36 .36 0 0 1-.2-.6 .36 .36 0 0 1 .6 0 .36 .36 0 0 1-.2 .6M190.9 165.6v.2M191.6 165.8h12.5l.7 .3M245.3 162.2l.6 .2-.6 .2zM245.9 162.4l.6-.2v.4zM245.9 160.4v7.4M257.3 165.2l.3-.5h7.9l.4 .4v1"/>
<path d="M257.5 164.8h-.2v1.3M257.9 162.4h-39.6M258 166.1a.43 .43 0 0 1-.1-.7 .43 .43 0 0 1 .7 0 .43 .43 0 0 1-.1 .7M263.2 162.4h14M264.5 165.6v.2M264.5 165.9h.7M264.8 166.1a.36 .36 0 0 1-.2-.6 .36 .36 0 0 1 .5 0 .36 .36 0 0 1-.2 .6M265.2 165.6v.2M273.8 162.2l.6 .2-.6 .2zM274.4 167.8h17.6M274.4 160.4v21.2M274.4 162.4l.6-.2v.4z"/>
<path d="M280.7 162.4h6.8M284.4 166.1v34.3M284.4 166.8h3M286.9 162.2l.6 .2-.6 .2zM287.4 166.6v.2M287.4 166.8v32.8M287.5 160.4v39.2M290 167.8l.2 .6h-.3zM290 167.8v11.6M293.7 166.1l.2 .6h-.4zM293.7 166.1v13.3M295.7 166.1h-142.7v34.3h142.7"/>
<path d="M354.7 177.7h1M355.1 177.5l.6 .2-.6 .1zM355.7 175.6v4.4a1.71 1.71 0 0 0-1.7 1.7 1.71 1.71 0 0 0 1.7 1.7M356.8 177.7l.6-.2v.3zM356.8 175.6v4.4M356.8 177.7h3.6M134.6 198.5v22.7M149 199.5h4M149 199.7l.1 .1M149.1 199.8h3.8M153 193.2h131.4M153 199.9h131.4"/>
<path d="M153 193.6h131.4M153 199.7l-.1 .1M159.2 198.8l1.5 .6M159.2 198.4l1.9 .5M160.1 184.1l.2 .6h-.3zM161.1 198.9h.6l-.1 .3zM161.1 198.9l22.5 6h22.4M171.1 184.9l-1.1 2.8M181.3 185.2h2.3M181.6 186.1l.8 1.4M182.4 185.2v2.3M183.3 186.1l-.9 1.4"/>
<path d="M273.6 182.6a1.12 1.12 0 0 1 1.3-.2 1.12 1.12 0 0 1 .5 1.3 1.11 1.11 0 0 1-1.4 .5 1.11 1.11 0 0 1-.6-1.4zM273.7 183.2h1.4M274.4 199.6l.2 .6h-.3zM274.4 197.7v7.8h22.5M274.4 198.6h17.6M274.4 182.5v1.4M284.4 199.8h3M284.4 199.6h3M287.4 199.6v.2M287.4 199.6h.1M287.5 199.6l-.1 .2M289.9 198h.3l-.2 .6z"/>
<path d="M290 184.7v13.9M293.5 199.8h.4l-.2 .6zM293.7 184.7v15.7M349.6 180h7.2M351.4 182.8h.4l-.2 .6zM351.6 180v5.1M351.6 180l.2 .6h-.4zM354.1 192v2.3M354.1 193.2h2.2M355 192.3l1.3 .9M356.3 193.2l-1.3 .8M356.8 180a1.71 1.71 0 0 1 1.7 1.7 1.71 1.71 0 0 1-1.7 1.7h-7.2"/>
<path d="M368.1 180.7h14.3M138.9 212.7v3.9l.3 3.2M138.9 212.7h.4M139.2 219.8a1.49 1.49 0 0 0 1.8 1.3M139.3 212.7h1.4M139.3 212.7l.3 6.4M139.6 219.8h-.4M139.6 219.8v.1M139.6 219.1h.1M139.6 219.1h1.4M139.6 219.1v.7M139.6 219.9v.1a1.42 1.42 0 0 0 1.4 1.1"/>
<path d="M139.6 219.9h2.6M140.7 212.7l.3 6.4M141 219.1h2.1v1.7M142.2 219.2v1.5M142.2 219.2h.9M150.4 203.2h25.2v1.6M150.4 219.1h2M150.4 204.5h2M152.4 204.5v1.7h22.1v1.7h-.2M152.4 219.1v1.3M152.4 203.2v1.3M152.4 219.9h1.4"/>
<path d="M152.4 217.8h1.4M152.4 205.7h1.4M152.4 203.7h1.4M152.4 217.5h23.2M152.4 206.1h21.9M153.8 217.8v2.1M153.8 203.7v2M153.8 218.8l20.5 .1M153.8 204.8h21.8M161.2 200.4l.7 .3h16.5M174.3 207v1.1h.4M174.3 206.1v.9"/>
<path d="M174.3 204.8h.1M174.3 204.8v1.3M174.3 203.2h.1M174.3 218.9v1.5M174.3 219.9h6.8M174.3 207h.7M174.3 206h.4M174.5 206.2h.5v.8M174.7 207.8v.3M174.7 208.1v7.3h.9v2M174.7 206v.2M174.7 211.8h7.1"/>
<path d="M175 207v.8h-.5M175.6 217.4v.1M175.6 215.6l.1 1.7M175.6 217.5l-.9 .1v1.3h-.4M175.6 204.8v.4M175.6 205.2h-.9v.8M175.6 203.4h.3v1.7h-.3M175.6 205.2v.3h-.9M175.6 217.4h-23.2v1.7M175.6 216.5h.9M175.7 215.6h.8v.9M175.7 203.4v1.7"/>
<path d="M175.9 215.6v1.7h-.3M175.9 203.4h.6v1.6h-.6M176.5 216.5v.7h-.6M176.5 204.2h5.3v7.6M176.5 216.8h4.6v4.1h-6.7v-.5h-27.4M177.2 219.9v1M178.4 200.7h1.2M178.4 200.4v.3M179.6 200.7h6.8M179.6 200.4v.3M181.8 211.8v7.6h-.7M186.4 200.7h1.2"/>
<path d="M186.4 200.4v.3M187.4 205.3l-1.1 2.8M187.6 200.4v.3M197.8 202.1h2.3M198.1 203l.9 1.4M199 202.1v2.3M199.8 203l-.8 1.4M204.8 200.4l-.7 .3h-16.5M280 205.9l-1.2 2.8M288.7 202.7h2.3M289 203.6l.8 1.4M289.8 202.7v2.3"/>
<path d="M290.7 203.6l-.9 1.4M134.4 220.6h.3l-.1 .6zM141 221.1h6M142.2 220.7h.9M143.1 220.8v.3M143.1 220.8h3.9M147 220.4v.8M166.9 220.4v.9h5.3v-.9M168.6 221.3v1.6h2.1v-1.6M174.3 220.4h.1M174.8 220.9v1.6h6v-1.6M175.7 220.9v1.6"/>
<path d="M4 245.2h123v47.8M4 253.7h123M4 259.4h123M52.4 245.2v47.8M83.5 253.7v5.7M104.7 253.7v5.7M216 253h200M216 248h65M216 258h65M228.6 243v15M255.2 243v15M281 243v50"/>
<path d="M296 243v30M346 243v30M361 243v30M381 253v20M392 253v20M416 243h-200v50M4 265h123M4 270.6h123M4 276.2h123M84.9 279.3h1.3M85.5 278.6v1.3M216 278h65"/>
<path d="M216 273h200M216 263h165M216 268h65M231 263v15M256 263v15M311 273v20M393.4 260.5l9-2.5v10l-9-2.5zM4 281.8h123M4 287.4h123M83.5 287.4v5.6M84.9 280.6h1.3M104.7 287.4v5.6"/>
<path d="M267.4 287.2h1.2M267.4 286h1.2M268 285.5v1.1"/>
<circle cx="217.3" cy="59.9" r=".92"/>
<circle cx="245.9" cy="59.9" r=".92"/>
<circle cx="274.4" cy="59.9" r=".93"/>
<circle cx="154.4" cy="68.2" r=".82"/>
<circle cx="154.4" cy="68.2" r=".86"/>
<circle cx="169.4" cy="60.5" r=".72"/>
<circle cx="169.4" cy="60.5" r=".87"/>
<circle cx="174.4" cy="60.5" r=".71"/>
<circle cx="174.4" cy="60.5" r=".86"/>
<circle cx="178.3" cy="60.5" r=".95"/>
<circle cx="178.3" cy="60.5" r=".99"/>
<circle cx="183" cy="60.5" r=".85"/>
<circle cx="183" cy="60.5" r=".43"/>
<circle cx="187.7" cy="60.5" r=".99"/>
<circle cx="187.7" cy="60.5" r=".96"/>
<circle cx="191.6" cy="60.5" r=".71"/>
<circle cx="191.6" cy="60.5" r=".86"/>
<circle cx="196.6" cy="60.5" r=".87"/>
<circle cx="196.6" cy="60.5" r=".71"/>
<circle cx="283" cy="68.2" r=".81"/>
<circle cx="283" cy="68.2" r=".86"/>
<circle cx="154.4" cy="82.5" r=".82"/>
<circle cx="154.4" cy="82.5" r=".87"/>
<circle cx="164.2" cy="97.1" r=".99"/>
<circle cx="169.4" cy="90.2" r=".72"/>
<circle cx="169.4" cy="90.2" r=".86"/>
<circle cx="174.4" cy="90.3" r=".71"/>
<circle cx="174.4" cy="90.2" r=".85"/>
<circle cx="178.3" cy="90.2" r=".98"/>
<circle cx="178.3" cy="90.2" r=".95"/>
<circle cx="183" cy="90.2" r=".85"/>
<circle cx="183" cy="90.2" r=".43"/>
<circle cx="187.7" cy="90.2" r=".98"/>
<circle cx="187.7" cy="90.2" r=".96"/>
<circle cx="191.6" cy="90.3" r=".71"/>
<circle cx="191.6" cy="90.2" r=".85"/>
<circle cx="196.5" cy="90.2" r=".86"/>
<circle cx="196.6" cy="90.3" r=".71"/>
<circle cx="217.3" cy="90.8" r=".92"/>
<circle cx="245.9" cy="90.8" r=".92"/>
<circle cx="258.3" cy="92.9" r=".73"/>
<circle cx="258.3" cy="92.8" r=".77"/>
<circle cx="274.4" cy="90.8" r=".93"/>
<circle cx="283" cy="82.5" r=".81"/>
<circle cx="283" cy="82.5" r=".86"/>
<circle cx="154.3" cy="131.1" r=".85"/>
<circle cx="154.3" cy="131.1" r=".8"/>
<circle cx="175.6" cy="128.2" r=".74"/>
<circle cx="175.6" cy="128.2" r=".78"/>
<circle cx="175.6" cy="128.2" r=".86"/>
<circle cx="180" cy="124.8" r=".77"/>
<circle cx="180" cy="124.8" r=".85"/>
<circle cx="180" cy="124.8" r=".28"/>
<circle cx="181.8" cy="125.3" r=".77"/>
<circle cx="181.9" cy="125.3" r=".73"/>
<circle cx="184.1" cy="125.4" r=".74"/>
<circle cx="190.4" cy="128.2" r=".73"/>
<circle cx="190.4" cy="128.2" r=".77"/>
<circle cx="190.4" cy="128.2" r=".85"/>
<circle cx="258.4" cy="128.1" r=".78"/>
<circle cx="258.4" cy="128.2" r=".75"/>
<circle cx="258.4" cy="128.1" r=".85"/>
<circle cx="264.7" cy="128.2" r=".86"/>
<circle cx="264.7" cy="128.2" r=".73"/>
<circle cx="264.7" cy="128.2" r=".77"/>
<circle cx="283.1" cy="131.1" r=".82"/>
<circle cx="283.1" cy="131.1" r=".85"/>
<circle cx="347.5" cy="134.6" r="1.22"/>
<circle cx="347.5" cy="134.6" r="1.19"/>
<circle cx="347.5" cy="134.6" r="1.56"/>
<circle cx="347.5" cy="134.6" r="1.43"/>
<circle cx="376.6" cy="134.6" r="1.21"/>
<circle cx="376.6" cy="134.6" r="1.43"/>
<circle cx="376.6" cy="134.6" r="1.57"/>
<circle cx="376.7" cy="134.6" r="1.18"/>
<circle cx="382.9" cy="127.7" r=".84"/>
<circle cx="382.9" cy="127.7" r=".78"/>
<circle cx="383.1" cy="137.1" r=".79"/>
<circle cx="383.1" cy="137.1" r=".85"/>
<circle cx="383.5" cy="139.5" r=".98"/>
<circle cx="383.5" cy="125.4" r=".98"/>
<circle cx="383.6" cy="125.4" r="1.03"/>
<circle cx="383.6" cy="139.5" r="1.03"/>
<circle cx="386" cy="124.9" r=".86"/>
<circle cx="386" cy="124.9" r=".78"/>
<circle cx="390.6" cy="132.5" r="7.6"/>
<circle cx="397.7" cy="139.5" r=".98"/>
<circle cx="397.7" cy="125.4" r=".98"/>
<circle cx="397.7" cy="125.4" r="1.03"/>
<circle cx="397.7" cy="139.5" r="1.03"/>
<circle cx="398.2" cy="127.8" r=".79"/>
<circle cx="347.5" cy="141.5" r="1.21"/>
<circle cx="347.5" cy="141.5" r="1.56"/>
<circle cx="347.5" cy="141.5" r="1.17"/>
<circle cx="347.5" cy="141.5" r="1.43"/>
<circle cx="362.1" cy="141.5" r="1.56"/>
<circle cx="362.1" cy="141.5" r="1.18"/>
<circle cx="362.1" cy="141.5" r="1.21"/>
<circle cx="362.1" cy="141.5" r="1.43"/>
<circle cx="376.6" cy="141.5" r="1.22"/>
<circle cx="376.6" cy="141.5" r="1.19"/>
<circle cx="376.6" cy="141.5" r="1.43"/>
<circle cx="376.6" cy="141.5" r="1.57"/>
<circle cx="385.9" cy="140.2" r=".85"/>
<circle cx="385.9" cy="140.2" r=".78"/>
<circle cx="395.3" cy="140" r=".79"/>
<circle cx="157.1" cy="178.9" r=".47"/>
<circle cx="160.1" cy="167.8" r=".98"/>
<circle cx="160.1" cy="167.8" r=".94"/>
<circle cx="182" cy="165.7" r=".34"/>
<circle cx="184" cy="165.7" r=".35"/>
<circle cx="188.7" cy="167.8" r=".93"/>
<circle cx="188.7" cy="167.8" r=".98"/>
<circle cx="217.3" cy="167.8" r=".93"/>
<circle cx="217.3" cy="167.8" r=".98"/>
<circle cx="245.8" cy="167.8" r=".97"/>
<circle cx="245.8" cy="167.8" r=".93"/>
<circle cx="258.3" cy="165.7" r=".34"/>
<circle cx="274.4" cy="167.8" r=".97"/>
<circle cx="274.4" cy="167.8" r=".93"/>
<circle cx="280.3" cy="178.9" r=".48"/>
<circle cx="157.1" cy="187.5" r=".47"/>
<circle cx="160.1" cy="183.2" r=".85"/>
<circle cx="160.1" cy="198.7" r=".93"/>
<circle cx="160.1" cy="198.6" r=".97"/>
<circle cx="170.5" cy="186.2" r="1"/>
<circle cx="188.7" cy="183.2" r=".85"/>
<circle cx="188.7" cy="198.6" r=".92"/>
<circle cx="188.7" cy="198.7" r=".98"/>
<circle cx="217.3" cy="198.6" r=".92"/>
<circle cx="217.3" cy="198.7" r=".98"/>
<circle cx="245.8" cy="198.6" r=".96"/>
<circle cx="245.8" cy="198.6" r=".92"/>
<circle cx="274.1" cy="183.2" r="3"/>
<circle cx="274.4" cy="198.6" r=".96"/>
<circle cx="274.4" cy="198.6" r=".92"/>
<circle cx="280.3" cy="187.5" r=".48"/>
<circle cx="186.9" cy="206.7" r=".98"/>
<circle cx="279.4" cy="207.3" r=".98"/>
</g>
<path d="M412.4 262.3a2.5 2.5 0 0 0-4.1-1.1 2.5 2.5 0 0 0 1 4.2 2.5 2.5 0 0 0 3.2-2.9l-.1-.2" fill="none" stroke="#000" stroke-width=".3" stroke-dasharray="30.5 1.3 1.3 1.3" stroke-dashoffset="24.5" stroke-linecap="butt"/>
<path d="M414.8 261.5a5 5 0 0 0-8.3-2 5 5 0 0 0 2.2 8.3 5 5 0 0 0 6.2-6l-.1-.3" fill="none" stroke="#000" stroke-width=".3" stroke-dasharray="30.5 1.3 1.3 1.3" stroke-dashoffset="16.7" stroke-linecap="butt"/>
<path d="M362.1 131v14.3" fill="none" stroke="#000" stroke-width=".3" stroke-dasharray="30.5 1.3 1.3 1.3" stroke-dashoffset="25.2"/>
<path d="M273 183.2h-.1M274.4 181.8v-.2M274.4 184.6v.2M275.9 183.2h.1" fill="none" stroke="#000" stroke-width=".3" stroke-dasharray="30.5 1.3 1.3 1.3"/>
<path d="M410 255.7v14.9" fill="none" stroke="#000" stroke-width=".3" stroke-dasharray="30.5 1.3 1.3 1.3" stroke-dashoffset="25"/>
<path d="M403.4 263l12.6-.1" fill="none" stroke="#000" stroke-width=".3" stroke-dasharray="30.5 1.3 1.3 1.3" stroke-dashoffset="26.1"/>
<path d="M216 248v5" fill="none" stroke="#000" stroke-width=".3" stroke-dasharray="30.5 1.3 1.3 1.3" stroke-dashoffset="29.9"/>
<path d="M154 60.5v29.7M183 60.5v29.7M254.4 60.5v29.7M283.4 60.5v29.7" fill="none" stroke="#f00" stroke-width=".3" stroke-dasharray="30.5 1.3 1.3 1.3" stroke-dashoffset="17.5"/>
<g fill="#000">
<path d="M345.1 141.9l-.2 .6-.3-.1z"/>
<path d="M138.9 30.2l.6-.1v.2zM182.4 30.1l.6 .1-.6 .1zM138.9 34.9l.6-.2v.3zM153.4 34.7l.6 .2-.6 .1z"/>
<path d="M253.8 30.1l.6 .1-.6 .1zM183 30.2l.6-.1v.2z"/>
<path d="M157 50.5l.6-.2v.3zM208.4 50.3l.6 .2-.6 .1zM188.7 162.4l.6-.2v.4zM245.3 162.2l.6 .2-.6 .2z"/>
<path d="M286.9 52.2l.6 .1-.6 .2zM283.4 52.3l.6-.1v.3z"/>
<path d="M169.4 69.6l.6-.2v.3zM196 69.4l.6 .2-.6 .1z"/>
<path d="M203.8 60.5l.1 .6h-.3zM203.6 89.6h.3l-.1 .6zM339.4 122.2l.1 .6h-.2zM339.3 143.3h.2l-.1 .6zM293.7 166.1l.2 .6h-.4zM293.5 199.8h.4l-.2 .6zM290 167.8l.2 .6h-.3zM289.9 198h.3l-.2 .6zM134.6 169.8l.1 .6h-.3zM134.4 220.6h.3l-.1 .6z"/>
<path d="M138.9 118.9l.6-.1v.3zM286.9 118.8l.6 .1-.6 .2zM174.4 65.8l.6-.1v.3zM191 65.7l.6 .1-.6 .2zM196.6 91.1l-.2 .6h.3zM183 91.1l-.2 .6h.3zM362.1 147l.6-.1v.3zM378.6 146.9l.6 .1-.6 .2zM138.9 162.4l.6-.2v.4zM159.5 162.2l.6 .2-.6 .2zM160.1 162.4l.6-.2v.4zM188.1 162.2l.6 .2-.6 .2zM160.1 184.1l-.1 .6h.3zM161.1 198.9l.5 .3 .1-.3zM274.4 199.6l-.1 .6h.3z"/>
<path d="M378.9 118l.6 .2-.6 .2zM344.6 118.2l.6-.2v.4z"/>
<path d="M361.5 146.9l.6 .1-.6 .2zM345.1 147l.6-.1v.3zM286.9 162.2l.6 .2-.6 .2zM274.4 162.4l.6-.2v.4z"/>
<path d="M273.8 162.2l.6 .2-.6 .2zM245.9 162.4l.6-.2v.4z"/>
<path d="M356.8 177.7l.6-.2v.3zM355.1 177.5l.6 .2-.6 .1z"/>
<path d="M351.6 180l.2 .6h-.4zM351.4 182.8h.4l-.2 .6z"/>
</g>
<g font-size="6.3">
<text x="282.1" y="250.3">名称</text>
<text x="347.1" y="250.3">图号</text>
<text x="282.1" y="260.3">材质</text>
<text x="347.1" y="260.3">质量</text>
<text x="383.3" y="262.1">视</text>
<text x="383.3" y="269.9">图</text>
<text x="282.1" y="270.3">版次</text>
<text x="347.1" y="270.3">比例</text>
</g>
<g font-size="4.2">
<text x="4.8" y="237.6">注意：1.行走平行度（正面+侧面），450行程内，≤±0.03mm，1000行程内，≤±0.05mm。</text>
<text x="12.2" y="243.3">2.本体形变，450行程内，≤±0.03mm，1000行程内，≤±0.05mm。</text>
<text x="18.6" y="251.3">型号/规格</text>
<text x="69.5" y="251.3">GTH12-250-BR-M40-C4</text>
<text x="300.8" y="249.5">GTH12-250-BR-M40-C4</text>
<text x="14.4" y="258.3">螺杆型号/规格</text>
<text x="19.7" y="263.9">有效行程</text>
<text x="63.7" y="258.3">1605</text>
<text x="86.5" y="263.9">250</text>
<text x="89.9" y="258.3">1610</text>
<text x="111.7" y="258.3">1620</text>
<text x="19.7" y="269.5">精度等级</text>
<text x="87.6" y="269.5">C7</text>
<text x="259" y="267">2022/9/29</text>
<text x="19.7" y="275.2">马达容量</text>
<text x="74.9" y="275.2">400W（无刹车）</text>
<text x="15.5" y="280.8">重复定位精度</text>
<text x="86.7" y="280.8">0.02</text>
<text x="9.1" y="286.4">感应开关方式及数量</text>
<text x="72.7" y="286.4">外挂型三只（C4）</text>
<text x="15.5" y="292">建议最快速度</text>
<text x="60.5" y="292">250MM/S</text>
<text x="86.7" y="292">500MM/S</text>
<text x="107.4" y="292">1000MM/S</text>
</g>
<g font-size="4.1">
<text x="374.2" y="179.5">I</text>
<text x="278.2" y="184.8">I</text>
<text x="368.1" y="184.7">2 : 3.5</text>
</g>
<g font-size="3.5">
<text x="145" y="31.4">154.50 滑台原始位置</text>
<text x="211.7" y="31.4">250 有效行程</text>
<text x="105.3" y="36.1">53 滑台极限位置 1</text>
<text x="185.2" y="51.7">182</text>
<text x="290.3" y="53.6">14.50 滑台极限位置 1</text>
<text x="186.1" y="67.1">60</text>
<text x="186.1" y="70.8">95</text>
<text x="205.1" y="77.8" transform="rotate(-90 205.1 77.8)">104</text>
<text x="155.4" y="98.3">2 x</text>
<text x="165.9" y="98.3">6 H7</text>
<text x="179.1" y="98.3">8</text>
<text x="198.2" y="98.3">8 x M6 贯穿</text>
<text x="359.5" y="119.4">122</text>
<text x="202.3" y="120.2">520.50</text>
<text x="340.7" y="133.6" transform="rotate(-90 340.7 133.6)">76</text>
<text x="330.9" y="147">基准面</text>
<text x="349.1" y="148.3">59.50</text>
<text x="369.4" y="148.3">60</text>
<text x="146.1" y="163.6">74.50</text>
<text x="169.5" y="163.6">100</text>
<text x="213" y="163.6">200</text>
<text x="257.9" y="163.6">100</text>
<text x="277.2" y="163.6">46</text>
<text x="360.4" y="178.9">2</text>
<text x="291.3" y="184.7" transform="rotate(-90 291.3 184.7)">108</text>
<text x="295" y="184.7" transform="rotate(-90 295 184.7)">120</text>
<text x="161.7" y="187.5">2 x</text>
<text x="172.2" y="187.5">6 H7</text>
<text x="185.4" y="187.5">6</text>
<text x="356.4" y="191.4" transform="rotate(-90 356.4 191.4)">6</text>
<text x="349.4" y="195.7" transform="rotate(-90 349.4 195.7)">+0.012</text>
<text x="352.9" y="193.9" transform="rotate(-90 352.9 193.9)">0</text>
<text x="135.9" y="198.4" transform="rotate(-90 135.9 198.4)">180</text>
<text x="352.9" y="199.2" transform="rotate(-90 352.9 199.2)">6</text>
<text x="185.2" y="204.4">6 x M8</text>
<text x="188.5" y="208">6.5 贯穿</text>
<text x="201.8" y="204.4">16</text>
<text x="276" y="205">4 x M8</text>
<text x="281.1" y="208.5">6.5 贯穿</text>
<text x="292.6" y="205">16</text>
<text x="221.4" y="246.8">1</text>
<text x="221.4" y="251.8">2</text>
<text x="218.8" y="256.8">序号</text>
<text x="232.2" y="256.8">修 订 版 次</text>
<text x="257.5" y="256.8">设计变更编号</text>
<text x="228.2" y="261.8">设</text>
<text x="240.1" y="261.8">计</text>
<text x="252" y="261.8">变</text>
<text x="263.9" y="261.8">更</text>
<text x="219.1" y="266.7">设 计</text>
<text x="366.6" y="269.3">1:3.5</text>
<text x="219.1" y="271.7">校 核</text>
<text x="219.1" y="276.7">批 准</text>
<text x="222.9" y="282.7">技术要求：</text>
<text x="231.8" y="287.3">1、未标注公差全部 0.1</text>
<text x="231.7" y="291.8">2、未标注倒角全部C0.3</text>
</g>
</svg>
